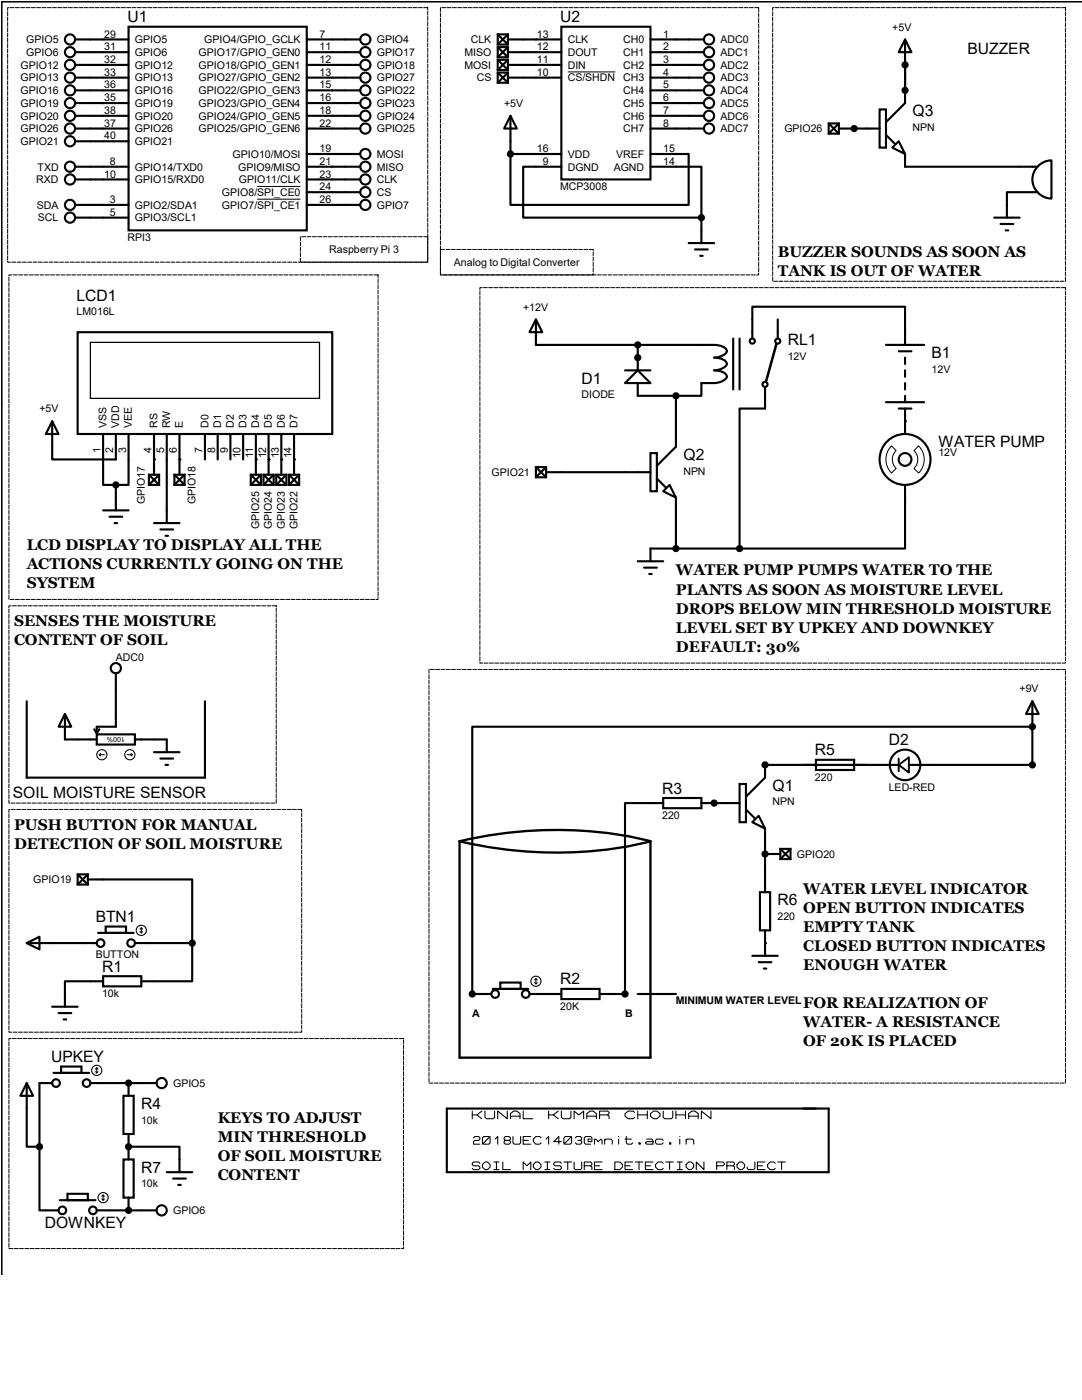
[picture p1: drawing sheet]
<svg xmlns="http://www.w3.org/2000/svg" width="216mm" height="279mm" viewBox="0 0 216 279" stroke-linecap="round" stroke-linejoin="round" font-family="sans-serif">
<path d="M.2 .3h215.8M.3 .2v254.1M111 .2v.1M154.9 68.6l-2 7.3M.2 80.5h.1M.2 160.8h.1M.2 241h.1" fill="none" stroke="#000" stroke-width=".51"/>
<g fill="none" stroke="#000" stroke-width=".42">
<path d="M15 7.9h10.7M15 10.4h10.7M15 13h10.7M15 15.5h10.7M15 18h10.7M25.7 5.3h35.5v40.7h-35.5zM61.2 7.9h10.7M61.2 10.4h10.7M61.2 13h10.7M61.2 15.5h10.7M61.2 18h10.7M99.3 6.9h2v2h-2z"/>
<path d="M99.3 9.4h2v2h-2zM99.3 11.9h2v2.1h-2zM99.3 14.5h2v2h-2zM99.3 6.9l2 2M99.3 9.4l2 2M99.3 11.9l2 2.1M99.3 14.5l2 2M101.3 7.9h10.7M101.3 10.4h10.7M101.3 13h10.7M101.3 15.5h10.7M101.3 6.9l-2 2"/>
<path d="M101.3 9.4l-2 2M101.3 11.9l-2 2.1M101.3 14.5l-2 2M112 5.3h17.8v30.5h-17.8zM129.8 7.9h10.7M129.8 10.4h10.7M129.8 13h10.7M129.8 15.5h10.7M129.8 18h10.7M180.6 7.9l1.3 2.5h-2.6zM180.6 7.9v12.7l-3.8 3.8M15 20.6h10.7"/>
<path d="M15 23.1h10.7M15 25.7h10.7M15 28.2h10.7M15 33.3h10.7M15 35.8h10.7M61.2 20.6h10.7M61.2 23.1h10.7M61.2 25.7h10.7M61.2 33.3h10.7M61.2 35.8h10.7M61.2 30.7h10.7M61.2 38.4h10.7"/>
<path d="M101.9 23.1l1.2 2.6h-2.5zM101.9 30.7v10.2h35.5v-10.2h-7.6M101.9 30.7h10.1M101.9 23.1v7.6M112 33.3h-7.6v10.1h35.6M129.8 33.3h10.2v10.1M129.8 20.6h10.7M129.8 23.1h10.7M129.8 25.7h10.7M165.4 24.6h2v2.1h-2zM165.4 24.6l2 2.1M167.4 25.7h8.1"/>
<path d="M167.4 24.6l-2 2.1M175.5 21.8h1.3v7.7h-1.3zM176.8 26.9l1.8 1.8M179.3 28.2l1.3 2.5-2.5-1.2zM180.6 30.7v2.6h26.4M207 38.4h-6.1v5M207.1 33.1a3.8 3.8 0 0 1 2.7-1.1v7.6a3.8 3.8 0 0 1-3.5-2.3 3.8 3.8 0 0 1 .8-4.2zM15 40.9h10.7M15 43.4h10.7M61.2 40.9h10.7M137.4 48.5h5.1M138.7 49.8h2.5"/>
<path d="M139.7 51.1h.5M140 43.4v5.1M198.4 43.4h5.1M199.6 44.7h2.6M200.7 46h.5M15.5 66.3h50.8v20.3h-50.8zM106.9 63.8l1.3 2.5h-2.5zM106.9 63.8v5h35.6a2.31 2.31 0 0 1 2.5 1.3 2.69 2.69 0 0 1-2.5 1.3 2.31 2.31 0 0 1 2.5 1.2 2.69 2.69 0 0 1-2.5 1.3 2.31 2.31 0 0 1 2.5 1.3 2.69 2.69 0 0 1-2.5 1.3h-2.5v2.5h-5.1M124.7 76.5l2.6-2.6 2.5 2.6zM124.7 73.9h5.1M127.3 76.5v2.5h7.6M127.3 68.8v5.1"/>
<path d="M134.9 79v10.2l-3.8 3.8M146.3 67.6v10.1M147.6 67.6v10.1M150.1 67.6v-6.4h30.5v7.6M152.7 77.2v4.3h-5.1v28M155.2 63.8v3.8M176.8 68.8h7.6M179.3 70.1h2.6M180.6 71.4v1.2M180.6 73.9v1.3M180.6 76.5v1.2M180.6 79v1.3"/>
<path d="M10.4 84.1l1.3 2.5h-2.6zM10.4 84.1v7.6h12.7v-5.1M20.6 86.6v10.2h2.5M23.1 96.8v5.1M25.7 86.6v10.2h-2.6M29.7 94.7h2v2.1h-2zM29.7 94.7l2 2.1M30.7 86.6v8.1M31.7 94.7l-2 2.1M33.3 86.6v17.8M34.8 94.7h2v2.1h-2zM34.8 94.7l2 2.1"/>
<path d="M35.8 86.6v8.1M36.8 94.7l-2 2.1M40.9 86.6v5.1M43.4 86.6v5.1M46 86.6v5.1M48.5 86.6v5.1M50 94.7h2.1v2.1h-2.1zM50 94.7l2.1 2.1M51.1 86.6v8.1M52.1 94.7l-2.1 2.1M52.6 94.7h2v2.1h-2zM52.6 94.7l2 2.1"/>
<path d="M53.6 86.6v8.1M54.6 94.7l-2 2.1M55.1 94.7h2v2.1h-2zM55.1 94.7l2 2.1M56.1 86.6v8.1M57.1 94.7l-2 2.1M57.7 94.7h2v2.1h-2zM57.7 94.7l2 2.1M58.7 86.6v8.1M59.7 94.7l-2 2.1M106.9 93.2h2.1v2h-2.1zM106.9 93.2l2.1 2"/>
<path d="M109 94.2h20.8M109 93.2l-2.1 2M129.8 90.4h1.3v7.6h-1.3zM131.1 95.5l1.7 1.8M132.3 98l1.3-1.2 1.3 2.5zM134.9 99.3v10.2M176.8 80.3h7.6M179.3 81.5h2.6M180.6 96.8v12.7h-33M180.6 81.5v5.1M20.6 101.9h5.1M21.8 103.1h2.6"/>
<path d="M22.9 104.4h.5M30.7 104.4h5.1M32 105.7h2.5M33 106.9h.5M127.3 112h5M128.5 113.3h2.6M129.5 114.6h.5M147.6 109.5h-17.8v2.5M5.3 140v15.2h35.6v-15.2M23.1 134.4v10.6h-3.8v1.3M206 140l1.3 2.5h-2.6zM206 140v12.7h-24.6"/>
<path d="M13 142.5l1.2 2.5h-2.5zM13 142.5v5.1h6.3M18.8 145.5l.5 .8M19.3 146.6h7.6v2h-7.6zM19.8 145.5l-.5 .8M26.9 147.6h6.4v2.5M30.7 150.1h5.1M32 151.4h2.5M33 152.7h.5M132.3 159.3h7.7v2h-7.7zM147.6 156.5h1.2v7.6h-1.2zM162.8 151.6h7.6v2.1h-7.6z"/>
<path d="M179.3 152.7h-26.6v2.5l-3.9 3.8M206 145h-111.8v53.4h3.8M15.5 174.5h2v2h-2zM15.5 174.5l2 2M17.5 175.5h20.9v12.7M17.5 174.5l-2 2M132.3 160.3h-7.6v38.1h-5.1M140 160.3h7.6M148.8 161.5l1.8 1.8M151.4 162.8l1.3 2.6-2.6-1.3zM151.6 178.1h2.1v7.6h-2.1zM152.7 165.4v12.7"/>
<path d="M152.7 170.4h3M155.7 169.4h2v2h-2zM155.7 169.4l2 2M157.7 169.4l-2 2M5.3 188.2l2.6-1.3v2.6zM5.3 188.2h14M19.6 186.2h7.1M20.6 194.8h7.6v2h-7.6zM20.6 195.8h-7.6v5.1M21.1 184.9h4v1.3h-4zM26.9 188.2h11.5M38.4 188.2v7.6h-10.2"/>
<path d="M98.3 197.4h7.1M99.8 196.1h4.1v1.3h-4.1zM105.7 198.4h6.3M112 197.4h7.6v2h-7.6zM127.3 198.4h7.6M150.1 190.8h5.1M151.4 192h2.5M152.4 193.3h.5M152.7 185.7v5.1M5.3 216.2l1.3 2.5h-2.5zM5.3 216.2v12.7h2.6M10.4 216.2h-2.5v12.7"/>
<path d="M10.4 200.9h5.1M10.7 214.1h7.1M11.7 202.2h2.5M12.2 212.9h4.1v1.2h-4.1zM12.7 203.5h.5M18 216.2h13.2M24.6 218.7h2.1v7.6h-2.1zM25.7 216.2v2.5M7.9 228.9v12.7h3.8M11.9 239.5h7.1M13.5 238.3h4v1.2h-4zM24.6 231.4h2.1v7.6h-2.1z"/>
<path d="M25.7 228.9h10.1v5M25.7 226.3v5.1M25.7 239v2.6M33.3 233.9h5.1M34.5 235.2h2.6M35.6 236.5h.5M89.2 221.2h76.2v12.7h-76.2zM19.3 241.6h11.9"/>
<circle cx="14" cy="15.5" r="1.02"/>
<circle cx="14" cy="18" r="1.02"/>
<circle cx="14" cy="13" r="1.02"/>
<circle cx="14" cy="10.4" r="1.02"/>
<circle cx="14" cy="7.9" r="1.02"/>
<circle cx="72.9" cy="13" r="1.02"/>
<circle cx="72.9" cy="18" r="1.02"/>
<circle cx="72.9" cy="7.9" r="1.02"/>
<circle cx="72.9" cy="15.5" r="1.02"/>
<circle cx="72.9" cy="10.4" r="1.02"/>
<circle cx="141.5" cy="13" r="1.02"/>
<circle cx="141.5" cy="18" r="1.02"/>
<circle cx="141.5" cy="10.4" r="1.02"/>
<circle cx="141.5" cy="15.5" r="1.02"/>
<circle cx="141.5" cy="7.9" r="1.02"/>
<circle cx="14" cy="23.1" r="1.02"/>
<circle cx="14" cy="33.3" r="1.02"/>
<circle cx="14" cy="25.7" r="1.02"/>
<circle cx="14" cy="28.2" r="1.02"/>
<circle cx="14" cy="20.6" r="1.02"/>
<circle cx="14" cy="35.8" r="1.02"/>
<circle cx="72.9" cy="35.8" r="1.02"/>
<circle cx="72.9" cy="20.6" r="1.02"/>
<circle cx="72.9" cy="23.1" r="1.02"/>
<circle cx="72.9" cy="30.7" r="1.02"/>
<circle cx="72.9" cy="25.7" r="1.02"/>
<circle cx="72.9" cy="38.4" r="1.02"/>
<circle cx="72.9" cy="33.3" r="1.02"/>
<circle cx="141.5" cy="20.6" r="1.02"/>
<circle cx="141.5" cy="23.1" r="1.02"/>
<circle cx="141.5" cy="25.7" r="1.02"/>
<circle cx="14" cy="43.4" r="1.02"/>
<circle cx="14" cy="40.9" r="1.02"/>
<circle cx="72.9" cy="40.9" r="1.02"/>
<circle cx="150.1" cy="68.1" r=".51"/>
<circle cx="152.7" cy="76.7" r=".51"/>
<circle cx="155.2" cy="68.1" r=".51"/>
<circle cx="180.6" cy="91.7" r="5.1"/>
<circle cx="180.6" cy="91.7" r="1.27"/>
<circle cx="23.1" cy="133.3" r="1.02"/>
<circle cx="180.6" cy="152.7" r="3"/>
<circle cx="20.1" cy="188.2" r=".76"/>
<circle cx="26.2" cy="188.2" r=".76"/>
<circle cx="98.8" cy="198.4" r=".76"/>
<circle cx="104.9" cy="198.4" r=".76"/>
<circle cx="11.2" cy="216.2" r=".76"/>
<circle cx="17.3" cy="216.2" r=".76"/>
<circle cx="32.3" cy="216.2" r="1.02"/>
<circle cx="12.4" cy="241.6" r=".76"/>
<circle cx="18.5" cy="241.6" r=".76"/>
<circle cx="32.3" cy="241.6" r="1.02"/>
</g>
<g fill="#000">
<circle cx="180.6" cy="13" r=".21"/>
<circle cx="180.6" cy="18" r=".21"/>
<circle cx="170.4" cy="25.7" r=".21"/>
<circle cx="127.3" cy="71.4" r=".21"/>
<circle cx="30.7" cy="91.7" r=".21"/>
<circle cx="35.8" cy="91.7" r=".21"/>
<circle cx="51.1" cy="91.7" r=".21"/>
<circle cx="53.6" cy="91.7" r=".21"/>
<circle cx="56.1" cy="91.7" r=".21"/>
<circle cx="58.7" cy="91.7" r=".21"/>
<circle cx="180.6" cy="84.1" r=".21"/>
<circle cx="152.7" cy="152.7" r=".21"/>
<circle cx="206" cy="145" r=".21"/>
<circle cx="142.5" cy="160.3" r=".21"/>
<circle cx="152.7" cy="170.4" r=".21"/>
<circle cx="152.7" cy="188.2" r=".21"/>
<circle cx="25.7" cy="216.2" r=".21"/>
<circle cx="25.7" cy="228.9" r=".21"/>
<circle cx="25.7" cy="241.6" r=".21"/>
</g>
<path d="M113.3 14.4h9.5M51.3 37.2h8.6M51.3 39.8h8.6M177.9 89l.9 .9a2.46 2.46 0 0 0 0 3.6l-.9 .9a3.9 3.9 0 0 1 0-5.4zM183.3 89a3.9 3.9 0 0 1 0 5.4l-.9-.9a2.46 2.46 0 0 0 0-3.6z" fill="none" stroke="#000" stroke-width=".2"/>
<path d="M1.5 1.5h83.8v50.8h-83.8zM87.9 1.5h63.5v53.4h-63.5zM154.2 1.5h58.4v54.6h-58.4zM1.8 54.9h73.6v64.7h-73.6zM59.9 47.2h25.4v5.1h-25.4zM87.9 49.8h30.5v5.1h-30.5zM95.8 57.4h116.8v74.9h-116.8zM1.8 120.9h53.3v39.4h-53.3zM85.6 133.6h127v82.6h-127zM1.8 161.5h58.4v44.5h-58.4zM1.8 207.3h78.7v41.9h-78.7z" fill="none" stroke="#000" stroke-width=".2" stroke-dasharray=".8 .3"/>
<path d="M18 68.3h45.8v11.2h-45.8z" fill="none" stroke="#000" stroke-width=".25"/>
<g fill="#000" stroke="#000" stroke-width=".42">
<circle cx="180.6" cy="18" r=".51"/>
<circle cx="180.6" cy="13" r=".51"/>
<circle cx="101.9" cy="30.7" r=".51"/>
<circle cx="170.4" cy="25.7" r=".51"/>
<circle cx="140" cy="43.4" r=".51"/>
<circle cx="127.3" cy="71.4" r=".51"/>
<circle cx="127.3" cy="68.8" r=".51"/>
<circle cx="134.9" cy="79" r=".51"/>
<circle cx="23.1" cy="96.8" r=".51"/>
<circle cx="134.9" cy="109.5" r=".51"/>
<circle cx="147.6" cy="109.5" r=".51"/>
<circle cx="152.7" cy="152.7" r=".51"/>
<circle cx="206" cy="152.7" r=".51"/>
<circle cx="206" cy="145" r=".51"/>
<circle cx="142.5" cy="160.3" r=".51"/>
<circle cx="152.7" cy="170.4" r=".51"/>
<circle cx="38.4" cy="188.2" r=".51"/>
<circle cx="94.2" cy="198.4" r=".51"/>
<circle cx="124.7" cy="198.4" r=".51"/>
<circle cx="25.7" cy="216.2" r=".51"/>
<circle cx="7.9" cy="228.9" r=".51"/>
<circle cx="25.7" cy="228.9" r=".51"/>
<circle cx="25.7" cy="241.6" r=".51"/>
</g>
<g fill="none" stroke="#000" stroke-width=".21">
<path d="M19.8 150.6l.3 .3M19.8 150.6h1M20.1 150.4l-.3 .2M25.4 150.6h1M26.2 150.4l.2 .2M26.4 150.6l-.2 .3M27.9 185.9l.3 .3M28.2 185.2v1M28.2 185.2l-.3 .2M28.2 185.2l.2 .2M28.4 185.9l-.2 .3M106.7 196.1l.2 .2"/>
<path d="M106.9 195.3v1M106.9 195.3l-.2 .3M106.9 195.3l.3 .3M107.2 196.1l-.3 .2M19 213.9l.3 .2M19.3 213.1v1M19.3 213.1l-.3 .3M19.3 213.1l.3 .3M19.6 213.9l-.3 .2M20.3 239.3l.3 .2M20.6 238.5v1M20.6 238.5l-.3 .3"/>
<path d="M20.6 238.5l.2 .3M20.8 239.3l-.2 .2M94.2 221.7v1.6M94.2 222.5h1M94.5 227.1l.2-.3h.8l.3 .3v.2l-.3 .3h-.8l-.2 .2v.5h1.3M95.8 232.2l-.3-.3h-1l-.3 .3v.2l.3 .3h1l.3 .2v.3l-.3 .2h-1l-.3-.2M96.1 221.7l-.9 .8 .9 .8M96.3 232.4l.5-.5h.5l.5 .5v.5l-.5 .5h-.5l-.5-.5zM96.5 226.8h1l.3 .3v1l-.3 .2h-1l-.2-.2v-1zM96.8 221.7v1.3l.3 .3h1.3l.3-.3v-1.3M97.8 226.8l-1.5 1.5M98.6 231.9h1"/>
<path d="M98.6 233.4h1M98.8 227.3l.5-.5v1.5M99.1 231.9v1.5M100.3 231.9v1.5h1.6M100.8 227.6l-.2-.3v-.2l.2-.3h.8l.3 .3v.2l-.3 .3h-.8l-.2 .2v.3l.2 .2h.8l.3-.2v-.3l-.3-.2M101.2 221.7v1.6l-1.9-1.6v1.6M101.9 223.3v-1.1l.6-.5h.6l.7 .5v1.1M101.9 222.8h1.9M102.4 226.8v1.3l.2 .2h1l.3-.2v-1.3M104.4 221.7v1.6h1.9M104.4 233.4v-1.5l.8 .8 .7-.8v1.5M104.4 227.6h1"/>
<path d="M105.9 226.8h-1.5v1.5h1.5M106.4 232.4l.5-.5h.5l.5 .5v.5l-.5 .5h-.5l-.5-.5zM107.9 227.1l-.2-.3h-.8l-.5 .5v.5l.5 .5h.8l.2-.2M108.7 231.9h1M108.7 233.4h1M109 227.3l.5-.5v1.5M109.2 231.9v1.5M109.5 222.5h.9M109.5 221.7v1.6M111.4 221.7l-1 .8 1 .8M112 221.7v1.3l.4 .3h1.2l.3-.3v-1.3M112 227.8h-1.5l1-1v1.5"/>
<path d="M112 232.2l-.2-.3h-1.1l-.2 .3v.2l.2 .3h1.1l.2 .2v.3l-.2 .2h-1.1l-.2-.2M112.5 231.9h1.5M112.8 226.8h1l.2 .3v1l-.2 .2h-1l-.3-.2v-1zM113.3 231.9v1.5M114 226.8l-1.5 1.5M114.6 223.3v-1.6l.9 .8 1-.8v1.6M114.6 231.9v1.3l.2 .2h1l.3-.2v-1.3M114.8 227.1l.3-.3h.7l.3 .3v.2l-.3 .3 .3 .2v.3l-.3 .2h-.7l-.3-.2M115.3 227.6h.5M116.6 232.7h1.3l.2-.3v-.2l-.2-.3h-1.3v1.5M117.1 223.3v-1.1l.6-.5h.7l.6 .5v1.1M117.1 222.8h1.9"/>
<path d="M117.9 232.7l.2 .2v.5M117.9 227.3h-.6v.5h.8v-.7l-.2-.3h-1.1l-.2 .3v1l.2 .2h1.1M118.6 227.6l.3-.3 .5 .5 .5-.5 .2 .3v.7M118.6 227.3v1M118.6 232.7h1M119.6 222.5h1.6l.3-.3v-.2l-.3-.3h-1.6v1.6M120.1 231.9h-1.5v1.5h1.5M120.6 227.6l.3-.3h1l.3 .3v.7M120.6 227.3v1M121.2 222.5l.3 .3v.5M122.7 231.9h1l.5 .5v.5l-.5 .5h-1zM123.4 227.3v1"/>
<path d="M123.4 226.8h.1M124.7 227.3h1.3M124.7 232.7h1M125 226.8v1.3l.2 .2h.8l.2-.2M126.2 231.9h-1.5v1.5h1.5M126.6 222l-.3-.3h-1l-.6 .6v.5l.6 .5h1l.3-.3M126.7 231.9h1.6M127.3 222.5h1.9M127.3 221.7v1.6M127.5 228.1h.3v.2h-.3zM127.5 231.9v1.5M128.8 232.7h1"/>
<path d="M129 227.3h1l.3 .3v.7h-1.3l-.2-.2 .2-.3h1.3M129.2 221.7v1.6M129.8 222.2l.6-.5h.7l.6 .5v.6l-.6 .5h-.7l-.6-.5zM130.3 231.9h-1.5v1.5h1.5M132.3 227.6l-.2-.3h-1l-.3 .3v.5l.3 .2h1l.2-.2M132.3 232.2l-.2-.3h-.8l-.5 .5v.5l.5 .5h.8l.2-.2M132.3 221.7v1.3l.4 .3h1.2l.3-.3v-1.3M132.8 231.9h1.6M133.6 228.1h.3v.2h-.3zM133.6 231.9v1.5M134.9 222.5h1.9M134.9 221.7v1.6"/>
<path d="M135.1 231.9h1M135.1 233.4h1M135.6 226.8h.1M135.6 227.3v1M135.6 231.9v1.5M136.8 221.7v1.6M136.9 227.6l.3-.3h1l.2 .3v.7M136.9 227.3v1M136.9 232.4l.5-.5h.5l.5 .5v.5l-.5 .5h-.5l-.5-.5zM137.4 223.3v-1.1l.6-.5h.7l.6 .5v1.1M137.4 222.8h1.9M140.5 231.9v1.5l-1.6-1.5v1.5"/>
<path d="M141.9 221.7v1.6l-1.9-1.6v1.6M143 232.7h1.3l.2-.3v-.2l-.2-.3h-1.3v1.5M145 232.7h1.3l.3-.3v-.2l-.3-.3h-1.3v1.5M146.3 232.7l.3 .2v.5M147.1 232.4l.5-.5h.5l.5 .5v.5l-.5 .5h-.5l-.5-.5zM150.6 231.9v1.3l-.2 .2h-1l-.3-.2v-.3M151.1 232.7h1M152.7 231.9h-1.6v1.5h1.6M154.7 232.2l-.3-.3h-.7l-.5 .5v.5l.5 .5h.7l.3-.2M155.2 231.9h1.5M156 231.9v1.5"/>
<circle cx="20.3" cy="150.6" r="1.02"/>
<circle cx="25.9" cy="150.6" r="1.02"/>
<circle cx="28.2" cy="185.7" r="1.02"/>
<circle cx="106.9" cy="195.8" r="1.02"/>
<circle cx="19.3" cy="213.6" r="1.02"/>
<circle cx="20.6" cy="239" r="1.02"/>
</g>
<path d="M179.3 152.7l2.1-1.6v3.1zM179.3 151.4v2.5" fill="none" stroke="#000" stroke-width=".38"/>
<path d="M91.7 167.9a80 80 0 0 0 38.1 0M91.7 167.9a80 80 0 0 1 38.1 0M91.7 167.9v43.2h38.1v-43.2" fill="none" stroke="#000" stroke-width=".47"/>
<g font-size="3.1">
<text x="25.4" y="4.4">U1</text>
<text x="111.8" y="4.4">U2</text>
<text x="193.1" y="10.8">BUZZER</text>
<text x="182.1" y="23.2">Q3</text>
<text x="155.2" y="51.4">BUZZER SOUNDS AS SOON AS</text>
<text x="155.2" y="55.2">TANK IS OUT OF WATER</text>
<text x="15.3" y="60">LCD1</text>
<text x="157.2" y="68.9">RL1</text>
<text x="185.9" y="71.5">B1</text>
<text x="116" y="76.5">D1</text>
<text x="187.2" y="89.2">WATER PUMP</text>
<text x="136.4" y="91.8">Q2</text>
<text x="5.3" y="109.8">LCD DISPLAY TO DISPLAY ALL THE</text>
<text x="5.3" y="113.6">ACTIONS CURRENTLY GOING ON THE</text>
<text x="5.3" y="117.4">SYSTEM</text>
<text x="134.9" y="114.9">WATER PUMP PUMPS WATER TO THE</text>
<text x="134.9" y="118.7">PLANTS AS SOON AS MOISTURE LEVEL</text>
<text x="2.8" y="125">SENSES THE MOISTURE</text>
<text x="134.9" y="122.5">DROPS BELOW MIN THRESHOLD MOISTURE</text>
<text x="2.8" y="128.8">CONTENT OF SOIL</text>
<text x="134.9" y="126.3">LEVEL SET BY UPKEY AND DOWNKEY</text>
<text x="134.9" y="130.1">DEFAULT: 30%</text>
<text x="177.3" y="148.7">D2</text>
<text x="162.6" y="150.7">R5</text>
<text x="2.6" y="159.3">SOIL MOISTURE SENSOR</text>
<text x="132.1" y="158.4">R3</text>
<text x="154.1" y="157.8">Q1</text>
<text x="2.8" y="165.7">PUSH BUTTON FOR MANUAL</text>
<text x="2.8" y="169.5">DETECTION OF SOIL MOISTURE</text>
<text x="160.3" y="178.4">WATER LEVEL INDICATOR</text>
<text x="19.1" y="184">BTN1</text>
<text x="155.2" y="180.7">R6</text>
<text x="160.3" y="182.2">OPEN BUTTON INDICATES</text>
<text x="160.3" y="186">EMPTY TANK</text>
<text x="160.3" y="189.8">CLOSED BUTTON INDICATES</text>
<text x="20.4" y="193.9">R1</text>
<text x="111.8" y="196.5">R2</text>
<text x="160.3" y="193.6">ENOUGH WATER</text>
<text x="160.3" y="201.2">FOR REALIZATION OF</text>
<text x="160.3" y="205">WATER- A RESISTANCE</text>
<text x="160.3" y="208.8">OF 20K IS PLACED</text>
<text x="10.2" y="212">UPKEY</text>
<text x="28.2" y="221.3">R4</text>
<text x="43.4" y="224.1">KEYS TO ADJUST</text>
<text x="43.4" y="227.9">MIN THRESHOLD</text>
<text x="43.4" y="231.7">OF SOIL MOISTURE</text>
<text x="28.2" y="234">R7</text>
<text x="43.4" y="235.5">CONTENT</text>
<text x="8.9" y="245">DOWNKEY</text>
</g>
<g font-size="2.1">
<text x="5.2" y="8.6">GPIO5</text>
<text x="5.2" y="11.2">GPIO6</text>
<text x="20.8" y="7.5">29</text>
<text x="20.8" y="10">31</text>
<text x="26.9" y="8.6">GPIO5</text>
<text x="26.9" y="11.2">GPIO6</text>
<text x="39.6" y="11.2">GPIO17/GPIO_GEN0</text>
<text x="40.8" y="8.6">GPIO4/GPIO_GCLK</text>
<text x="63.8" y="7.5">7</text>
<text x="63.8" y="10">11</text>
<text x="75.2" y="8.6">GPIO4</text>
<text x="75.2" y="11.2">GPIO17</text>
<text x="92.7" y="11.2">MISO</text>
<text x="93.9" y="8.6">CLK</text>
<text x="107.1" y="7.5">13</text>
<text x="107.1" y="10">12</text>
<text x="113.3" y="8.6">CLK</text>
<text x="113.3" y="11.2">DOUT</text>
<text x="124.3" y="8.6">CH0</text>
<text x="124.3" y="11.2">CH1</text>
<text x="132.3" y="7.5">1</text>
<text x="132.3" y="10">2</text>
<text x="143.8" y="8.6">ADC0</text>
<text x="143.8" y="11.2">ADC1</text>
<text x="178.1" y="6.1">+5V</text>
<text x="4.1" y="13.7">GPIO12</text>
<text x="4.1" y="16.3">GPIO13</text>
<text x="20.8" y="15.1">33</text>
<text x="20.8" y="12.6">32</text>
<text x="20.8" y="17.7">36</text>
<text x="26.9" y="16.3">GPIO13</text>
<text x="26.9" y="13.7">GPIO12</text>
<text x="39.6" y="16.3">GPIO27/GPIO_GEN2</text>
<text x="39.6" y="13.7">GPIO18/GPIO_GEN1</text>
<text x="63.8" y="15.1">13</text>
<text x="63.8" y="17.7">15</text>
<text x="63.8" y="12.6">12</text>
<text x="75.2" y="13.7">GPIO18</text>
<text x="75.2" y="16.3">GPIO27</text>
<text x="92.7" y="13.7">MOSI</text>
<text x="95.1" y="16.3">CS</text>
<text x="107.1" y="12.6">11</text>
<text x="107.1" y="15.1">10</text>
<text x="113.3" y="13.7">DIN</text>
<text x="113.3" y="16.3">CS/SHDN</text>
<text x="124.3" y="13.7">CH2</text>
<text x="124.3" y="16.3">CH3</text>
<text x="132.3" y="12.6">3</text>
<text x="132.3" y="15.1">4</text>
<text x="132.3" y="17.7">5</text>
<text x="143.8" y="13.7">ADC2</text>
<text x="143.8" y="16.3">ADC3</text>
<text x="4.1" y="18.8">GPIO16</text>
<text x="4.1" y="21.3">GPIO19</text>
<text x="4.1" y="23.9">GPIO20</text>
<text x="20.8" y="20.2">35</text>
<text x="20.8" y="22.7">38</text>
<text x="26.9" y="21.3">GPIO19</text>
<text x="26.9" y="18.8">GPIO16</text>
<text x="26.9" y="23.9">GPIO20</text>
<text x="39.6" y="18.8">GPIO22/GPIO_GEN3</text>
<text x="39.6" y="21.3">GPIO23/GPIO_GEN4</text>
<text x="39.6" y="23.9">GPIO24/GPIO_GEN5</text>
<text x="63.8" y="20.2">16</text>
<text x="63.8" y="22.7">18</text>
<text x="75.2" y="18.8">GPIO22</text>
<text x="75.2" y="21.3">GPIO23</text>
<text x="75.2" y="23.9">GPIO24</text>
<text x="100.6" y="21.3">+5V</text>
<text x="124.3" y="18.8">CH4</text>
<text x="124.3" y="21.3">CH5</text>
<text x="124.3" y="23.9">CH6</text>
<text x="132.3" y="20.2">6</text>
<text x="132.3" y="22.7">7</text>
<text x="143.8" y="18.8">ADC4</text>
<text x="143.8" y="21.3">ADC5</text>
<text x="143.8" y="23.9">ADC6</text>
<text x="4.1" y="26.4">GPIO26</text>
<text x="4.1" y="29">GPIO21</text>
<text x="20.8" y="25.3">37</text>
<text x="20.8" y="27.8">40</text>
<text x="26.9" y="26.4">GPIO26</text>
<text x="26.9" y="29">GPIO21</text>
<text x="39.6" y="26.4">GPIO25/GPIO_GEN6</text>
<text x="63.8" y="25.3">22</text>
<text x="75.2" y="26.4">GPIO25</text>
<text x="124.3" y="26.4">CH7</text>
<text x="132.3" y="25.3">8</text>
<text x="143.8" y="26.4">ADC7</text>
<text x="156.5" y="26.4">GPIO26</text>
<text x="182.1" y="26.1">NPN</text>
<text x="7.5" y="34">TXD</text>
<text x="20.8" y="35.4">10</text>
<text x="21.9" y="32.9">8</text>
<text x="26.9" y="34">GPIO14/TXD0</text>
<text x="46.4" y="31.5">GPIO10/MOSI</text>
<text x="47.5" y="34">GPIO9/MISO</text>
<text x="63.8" y="30.4">19</text>
<text x="63.8" y="32.9">21</text>
<text x="63.8" y="35.4">23</text>
<text x="75.2" y="34">MISO</text>
<text x="75.2" y="31.5">MOSI</text>
<text x="107.1" y="30.4">16</text>
<text x="108.3" y="32.9">9</text>
<text x="113.3" y="31.5">VDD</text>
<text x="113.3" y="34">DGND</text>
<text x="122.5" y="34">AGND</text>
<text x="122.9" y="31.5">VREF</text>
<text x="132.3" y="30.4">15</text>
<text x="132.3" y="32.9">14</text>
<text x="7.2" y="36.6">RXD</text>
<text x="7.4" y="41.7">SDA</text>
<text x="21.9" y="40.5">3</text>
<text x="26.9" y="41.7">GPIO2/SDA1</text>
<text x="26.9" y="36.6">GPIO15/RXD0</text>
<text x="44.3" y="39.1">GPIO8/SPI_CE0</text>
<text x="44.3" y="41.7">GPIO7/SPI_CE1</text>
<text x="47.7" y="36.6">GPIO11/CLK</text>
<text x="63.8" y="38">24</text>
<text x="63.8" y="40.5">26</text>
<text x="75.2" y="41.7">GPIO7</text>
<text x="75.2" y="36.6">CLK</text>
<text x="75.2" y="39.1">CS</text>
<text x="111.8" y="38">MCP3008</text>
<text x="7.6" y="44.2">SCL</text>
<text x="21.9" y="43.1">5</text>
<text x="26.9" y="44.2">GPIO3/SCL1</text>
<text x="25.4" y="48.1">RPI3</text>
<text x="65.7" y="50.5">Raspberry Pi 3</text>
<text x="90.6" y="53">Analog to Digital Converter</text>
<text x="15.3" y="62.9">LM016L</text>
<text x="104.4" y="62">+12V</text>
<text x="157.2" y="71.8">12V</text>
<text x="185.9" y="74.4">12V</text>
<text x="7.9" y="82.3">+5V</text>
<text x="116" y="79.5">DIODE</text>
<text x="21.3" y="85.3" transform="rotate(-90 21.3 85.3)">VSS</text>
<text x="23.8" y="85.3" transform="rotate(-90 23.8 85.3)">VDD</text>
<text x="26.3" y="85.3" transform="rotate(-90 26.3 85.3)">VEE</text>
<text x="31.4" y="85.3" transform="rotate(-90 31.4 85.3)">RS</text>
<text x="34" y="85.3" transform="rotate(-90 34 85.3)">RW</text>
<text x="36.5" y="85.3" transform="rotate(-90 36.5 85.3)">E</text>
<text x="41.6" y="85.3" transform="rotate(-90 41.6 85.3)">D0</text>
<text x="44.1" y="85.3" transform="rotate(-90 44.1 85.3)">D1</text>
<text x="46.7" y="85.3" transform="rotate(-90 46.7 85.3)">D2</text>
<text x="49.2" y="85.3" transform="rotate(-90 49.2 85.3)">D3</text>
<text x="51.7" y="85.3" transform="rotate(-90 51.7 85.3)">D4</text>
<text x="54.3" y="85.3" transform="rotate(-90 54.3 85.3)">D5</text>
<text x="56.8" y="85.3" transform="rotate(-90 56.8 85.3)">D6</text>
<text x="59.4" y="85.3" transform="rotate(-90 59.4 85.3)">D7</text>
<text x="20.1" y="90.3" transform="rotate(-90 20.1 90.3)">1</text>
<text x="22.6" y="90.3" transform="rotate(-90 22.6 90.3)">2</text>
<text x="25.1" y="90.3" transform="rotate(-90 25.1 90.3)">3</text>
<text x="30.2" y="90.3" transform="rotate(-90 30.2 90.3)">4</text>
<text x="32.8" y="90.3" transform="rotate(-90 32.8 90.3)">5</text>
<text x="35.3" y="90.3" transform="rotate(-90 35.3 90.3)">6</text>
<text x="40.4" y="90.3" transform="rotate(-90 40.4 90.3)">7</text>
<text x="42.9" y="90.3" transform="rotate(-90 42.9 90.3)">8</text>
<text x="45.5" y="90.3" transform="rotate(-90 45.5 90.3)">9</text>
<text x="48" y="91.5" transform="rotate(-90 48 91.5)">10</text>
<text x="50.5" y="91.4" transform="rotate(-90 50.5 91.4)">11</text>
<text x="53.1" y="91.5" transform="rotate(-90 53.1 91.5)">12</text>
<text x="55.6" y="91.5" transform="rotate(-90 55.6 91.5)">13</text>
<text x="58.2" y="91.5" transform="rotate(-90 58.2 91.5)">14</text>
<text x="98.1" y="95">GPIO21</text>
<text x="136.4" y="94.7">NPN</text>
<text x="187.2" y="91">12V</text>
<text x="28.9" y="100.5" transform="rotate(-90 28.9 100.5)">GPIO17</text>
<text x="39" y="100.5" transform="rotate(-90 39 100.5)">GPIO18</text>
<text x="51.7" y="105.6" transform="rotate(-90 51.7 105.6)">GPIO25</text>
<text x="54.3" y="105.6" transform="rotate(-90 54.3 105.6)">GPIO24</text>
<text x="56.8" y="105.6" transform="rotate(-90 56.8 105.6)">GPIO23</text>
<text x="59.4" y="105.6" transform="rotate(-90 59.4 105.6)">GPIO22</text>
<text x="23.1" y="131.8">ADC0</text>
<text x="203.5" y="138.2">+9V</text>
<text x="162.6" y="155.8">220</text>
<text x="154.1" y="160.7">NPN</text>
<text x="177.3" y="157.9">LED-RED</text>
<text x="132.1" y="163.4">220</text>
<text x="159" y="171.2">GPIO20</text>
<text x="6.6" y="176.3">GPIO19</text>
<text x="155.2" y="183.6">220</text>
<text x="19.1" y="191.1">BUTTON</text>
<text x="20.4" y="199">10k</text>
<text x="94.2" y="202.9">A</text>
<text x="111.8" y="201.5">20K</text>
<text x="124.7" y="202.9">B</text>
<text x="134.9" y="200.4">MINIMUM WATER LEVEL</text>
<text x="34.5" y="216.9">GPIO5</text>
<text x="28.2" y="224.2">10k</text>
<text x="28.2" y="236.9">10k</text>
<text x="34.5" y="242.3">GPIO6</text>
</g>
<text font-size="1.4" x="25" y="147.1" transform="rotate(-180 25 147.1)">100%</text>
</svg>
